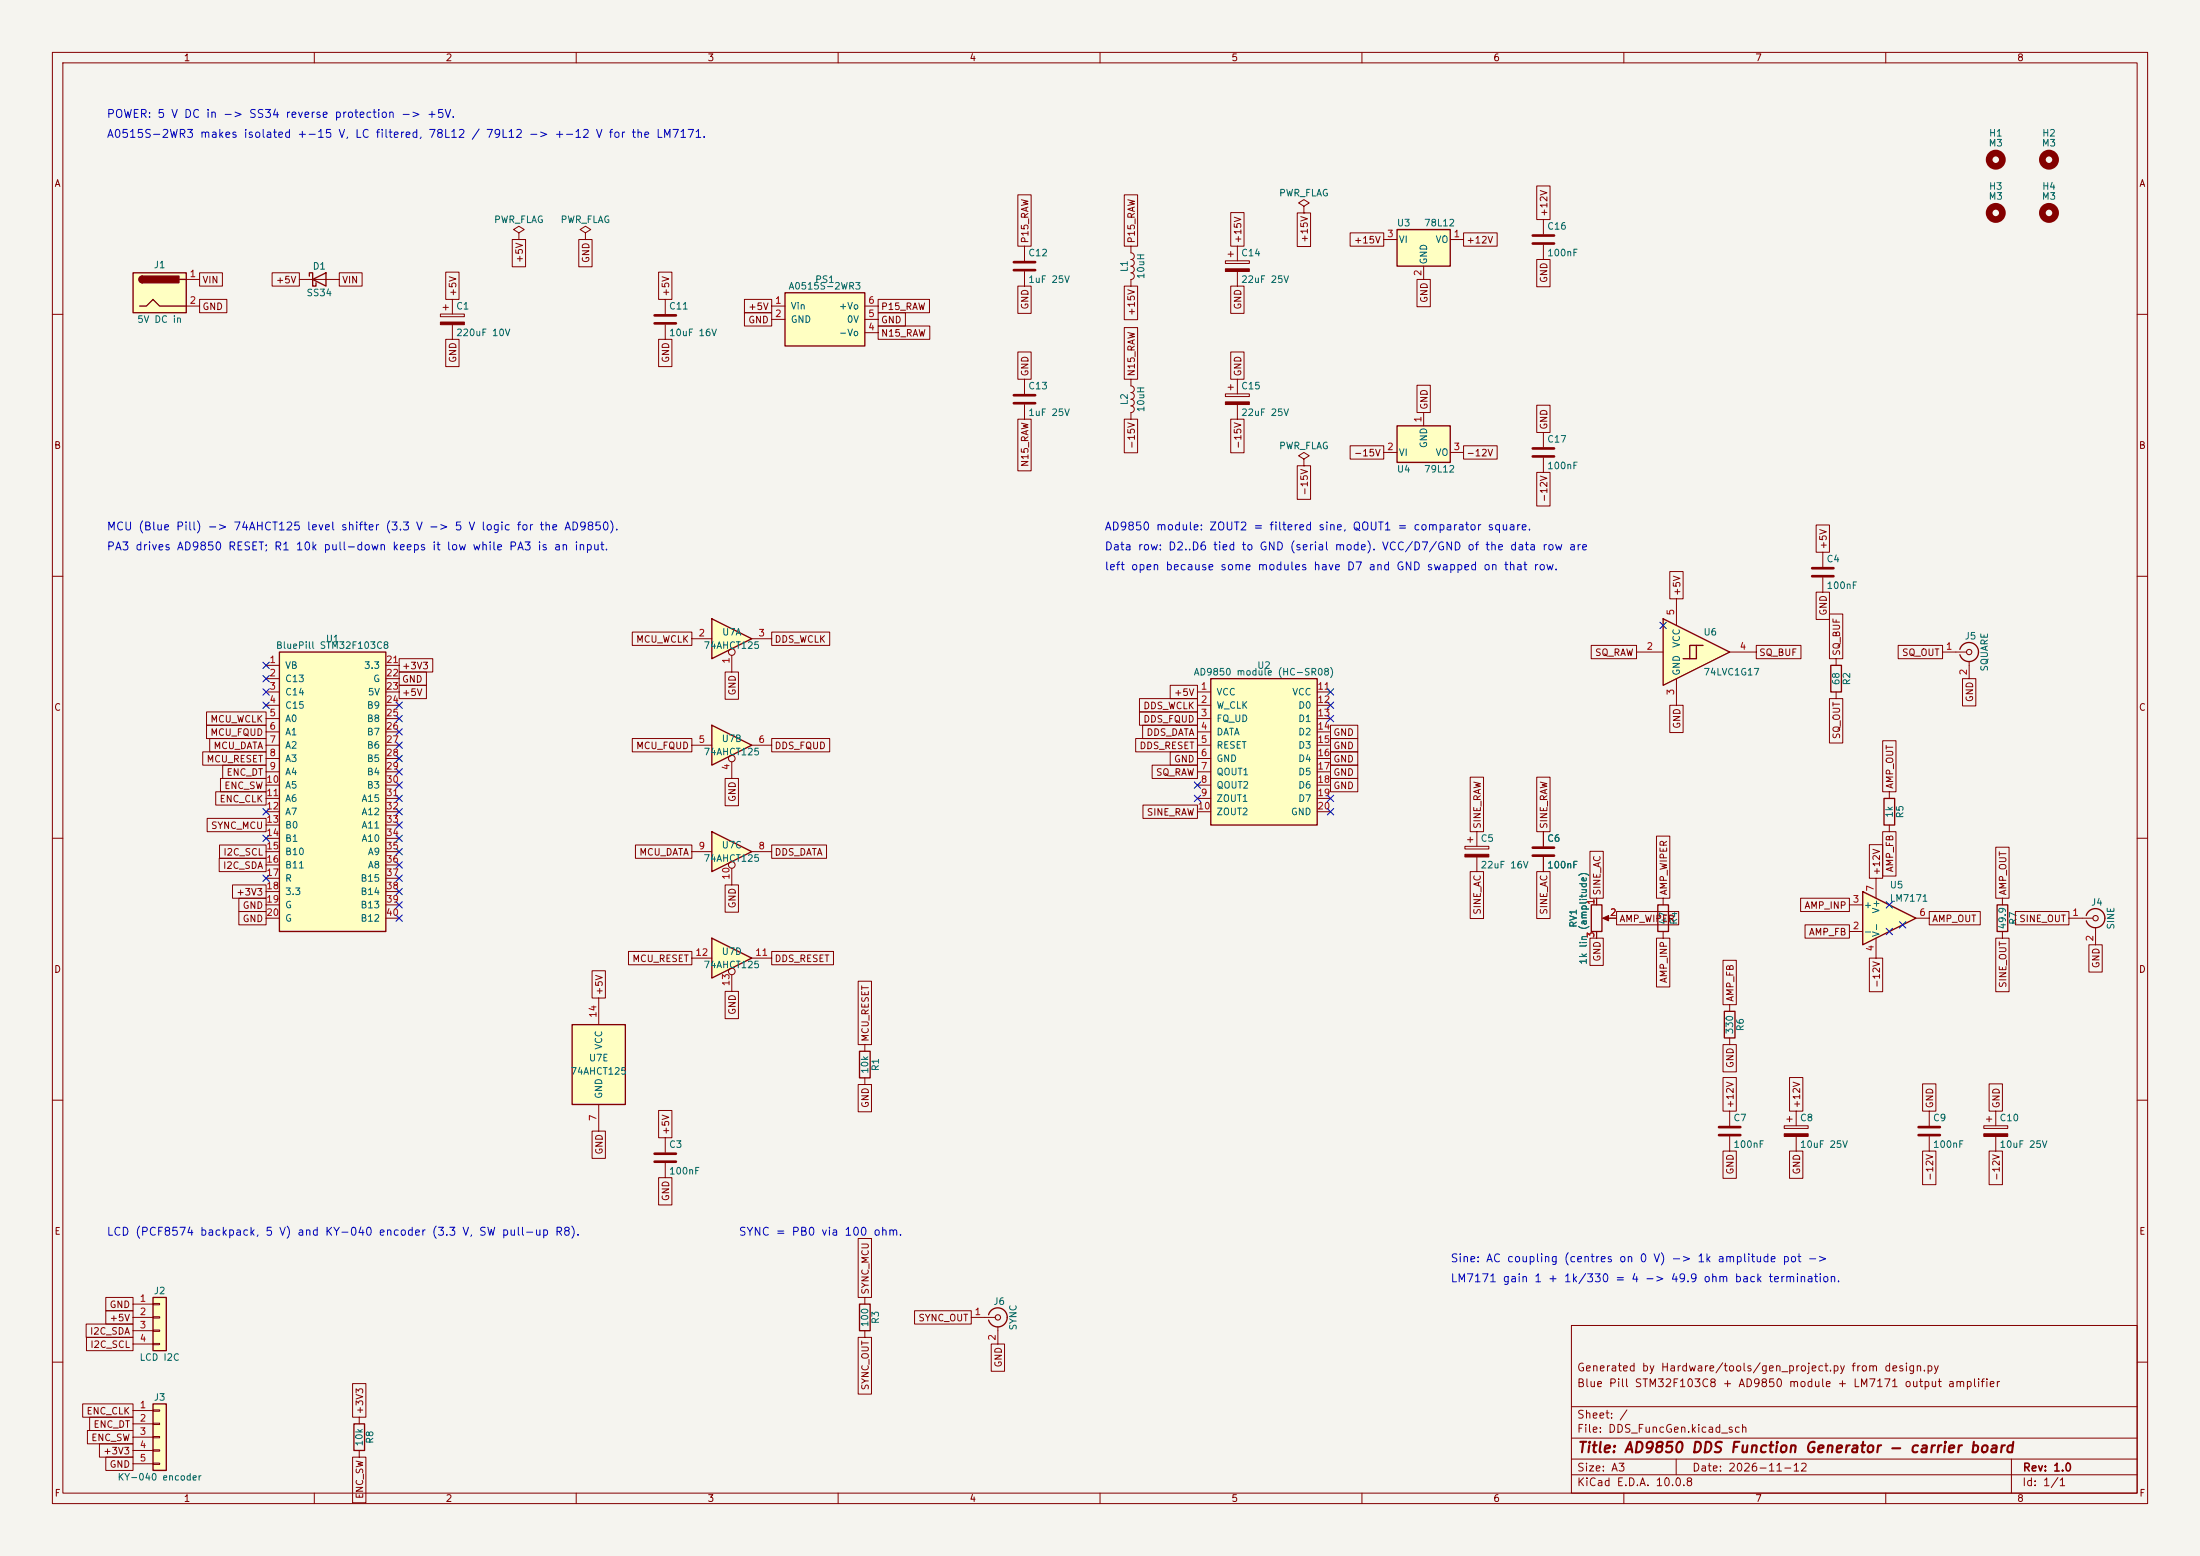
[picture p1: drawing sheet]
<svg xmlns="http://www.w3.org/2000/svg" width="420mm" height="297mm" viewBox="0 0 420 297" stroke-linecap="round" stroke-linejoin="round" font-family="sans-serif">
<path d="M0 0h420v297h-420z" fill="#f5f4ef" stroke="#f5f4ef" stroke-width=".19"/>
<g fill="none" stroke="#840000" stroke-width=".19">
<path d="M10 10h400v277h-400zM12 12h396v273h-396zM60 10v2M110 10v2M160 10v2M210 10v2M260 10v2M310 10v2M360 10v2M57.1 53.3h7.7M99.1 44.5l1-.7-1-.6-1.1 .6 1.1 .7v1.2M99.1 45.7h.1"/>
<path d="M111.8 44.5l1-.7-1-.6-1.1 .6 1.1 .7v1.2M111.8 45.7h.1M10 60h2M195.6 72.4v2.8M195.6 77.2v2.8M233.9 75.2h4.6v.5h-4.6zM234.4 73.9h1.1M234.9 73.4v1M236.2 72.4v2.8M236.2 77.2v2.8M408 60h2M248.9 87.6l1-.6-1-.6-1 .6 1 .6v1.3"/>
<path d="M248.9 88.9h.1M294.6 82.6v2.7M294.6 87.4v2.8M10 110h2M408 110h2M10 160h2M408 160h2M10 210h2M127 217.2v2.8M408 210h2M127 222v2.8M300 253h108v32h-108z"/>
<path d="M10 260h2M300 278.5h108M300 274.5h108M300 268.5h108M320 278.5v3M384 278.5v6.5M408 260h2M60 285v2M110 285v2M160 285v2M210 285v2M260 285v2"/>
<path d="M300 281.5h108M310 285v2M360 285v2"/>
</g>
<path d="M193.5 75.4h4.1M193.5 77h4.1M292.6 85.6h4.1M292.6 87.1h4.1M125 220.2h4M125 221.7h4" fill="none" stroke="#840000" stroke-width=".51"/>
<path d="M59.1 52.7v-.6h.6v2.5h.6v-.6M59.7 53.3l2.5-1.2v2.5z" fill="none" stroke="#840000" stroke-width=".25"/>
<circle cx="391.2" cy="40.6" r="1.27" fill="none" stroke="#840000" stroke-width="1.3"/>
<path d="M233.9 76.7h4.6v.5h-4.6z" fill="#840000" stroke="#840000" stroke-width=".19"/>
<path d="M135.9 138.4l7.6 3.8-7.6 3.9z" fill="#ffffc2"/>
<path d="M135.9 138.4l7.6 3.8-7.6 3.9z" fill="none" stroke="#840000" stroke-width=".25"/>
<g fill="none" stroke="#840000" stroke-width=".19">
<path d="M132.1 142.2h3.8M139.7 145.4v3.2M143.5 142.2h3.8M280.7 159.8v1M281.9 158.8v2.7M279.7 161.5h4.5v.6h-4.5zM280.2 160.3h1M281.9 163.6v2.8"/>
<circle cx="139.7" cy="144.8" r=".63"/>
</g>
<path d="M279.7 163.1h4.5v.5h-4.5z" fill="#840000" stroke="#840000" stroke-width=".19"/>
<path d="M266.7 81.3h10.2v7h-10.2z" fill="#ffffc2"/>
<path d="M266.7 81.3h10.2v7h-10.2zM398.3 174.8a1.82 1.82 0 0 1 2-1.3 1.82 1.82 0 0 1 1.5 1.8M401.8 175.3a1.81 1.81 0 0 1-1.5 1.8 1.81 1.81 0 0 1-2-1.3" fill="none" stroke="#840000" stroke-width=".25"/>
<path d="M127 57.2v2.7M127 62v2.8M271.8 78.7v2.6M264.2 86.4h2.5M276.9 86.4h2.5M395 175.3h4.5M400 177v3.3" fill="none" stroke="#840000" stroke-width=".19"/>
<g fill="none" stroke="#840000" stroke-width="1.3">
<circle cx="381" cy="30.5" r="1.27"/>
<circle cx="391.2" cy="30.5" r="1.27"/>
<circle cx="381" cy="40.6" r="1.27"/>
</g>
<path d="M125 60.2h4M125 61.7h4" fill="none" stroke="#840000" stroke-width=".51"/>
<circle cx="400" cy="175.3" r=".51" fill="none" stroke="#840000" stroke-width=".2"/>
<path d="M53.3 124.5h20.4v53.3h-20.4z" fill="#ffffc2"/>
<path d="M53.3 124.5h20.4v53.3h-20.4z" fill="none" stroke="#840000" stroke-width=".25"/>
<g fill="none" stroke="#840000" stroke-width=".19">
<path d="M348 105.4v2.8M348 110.2v2.8M50.8 127h2.5M50.8 129.5h2.5M50.8 132.1h2.5M50.8 134.6h2.5M50.8 137.2h2.5M50.8 139.7h2.5M73.7 127h2.5M73.7 129.5h2.5M73.7 132.1h2.5M73.7 134.6h2.5"/>
<path d="M73.7 137.2h2.5M73.7 139.7h2.5M50.8 142.2h2.5M50.8 144.8h2.5M50.8 147.3h2.5M50.8 149.9h2.5M50.8 152.4h2.5M50.8 154.9h2.5M50.8 157.5h2.5M73.7 142.2h2.5M73.7 144.8h2.5M73.7 147.3h2.5"/>
<path d="M73.7 149.9h2.5M73.7 152.4h2.5M73.7 154.9h2.5M73.7 157.5h2.5M50.8 160h2.5M50.8 162.6h2.5M50.8 165.1h2.5M50.8 167.6h2.5M50.8 170.2h2.5M50.8 172.7h2.5M50.8 175.3h2.5M73.7 160h2.5"/>
<path d="M73.7 162.6h2.5M73.7 165.1h2.5M73.7 167.6h2.5M73.7 170.2h2.5M73.7 172.7h2.5M73.7 175.3h2.5"/>
</g>
<path d="M345.9 108.5h4.1M345.9 110h4.1" fill="none" stroke="#840000" stroke-width=".51"/>
<path d="M149.9 55.9h15.2v10.1h-15.2z" fill="#ffffc2"/>
<path d="M149.9 55.9h15.2v10.1h-15.2z" fill="none" stroke="#840000" stroke-width=".25"/>
<path d="M147.3 58.4h2.6M165.1 58.4h2.5M147.3 61h2.6M165.1 61h2.5M165.1 63.5h2.5" fill="none" stroke="#840000" stroke-width=".19"/>
<path d="M135.9 118.1l7.6 3.8-7.6 3.8z" fill="#ffffc2"/>
<path d="M135.9 118.1l7.6 3.8-7.6 3.8z" fill="none" stroke="#840000" stroke-width=".25"/>
<g fill="none" stroke="#840000" stroke-width=".19">
<path d="M132.1 121.9h3.8M139.7 125.1v3.2M143.5 121.9h3.8"/>
<circle cx="139.7" cy="124.5" r=".63"/>
</g>
<path d="M25.4 52.1h10.2v7.6h-10.2z" fill="#ffffc2"/>
<path d="M25.4 52.1h10.2v7.6h-10.2zM26.7 58.4h1.2l1.3-1.2 1.3 1.2h5.1M27.2 52.7a.64 .64 0 0 0-.7 .6 .64 .64 0 0 0 .7 .7M34.3 53.3h1.3M164.1 200.7h2v5h-2z" fill="none" stroke="#840000" stroke-width=".25"/>
<g fill="#840000" stroke="#840000" stroke-width=".25">
<path d="M26.7 52.9l.5-.2v1.3a.63 .63 0 0 1-.6-.4 .63 .63 0 0 1 .1-.7z"/>
<path d="M27.2 52.7h7v1.3h-7z"/>
</g>
<path d="M35.6 53.3h2.5M35.6 58.4h2.5M165.1 199.4v1.3M165.1 205.7v1.3" fill="none" stroke="#840000" stroke-width=".19"/>
<path d="M109.2 195.6h10.2v15.2h-10.2z" fill="#ffffc2"/>
<path d="M381.3 172.7h2v5.1h-2zM109.2 195.6h10.2v15.2h-10.2zM329.2 193h2v5.1h-2z" fill="none" stroke="#840000" stroke-width=".25"/>
<path d="M84.1 59.9h4.5v.6h-4.5zM84.6 58.7h1M85.1 58.2v1M86.4 57.2v2.7M86.4 62v2.8M382.3 171.5v1.2M382.3 177.8v1.3M114.3 190.5v5.1M330.2 191.8v1.2M330.2 198.1v1.3M114.3 210.8v5.1" fill="none" stroke="#840000" stroke-width=".19"/>
<path d="M84.1 61.5h4.5v.5h-4.5z" fill="#840000" stroke="#840000" stroke-width=".19"/>
<path d="M29.2 247.6h2.5v10.2h-2.5z" fill="#ffffc2"/>
<path d="M29.2 247.6h2.5v10.2h-2.5z" fill="none" stroke="#840000" stroke-width=".25"/>
<path d="M25.4 248.9h3.8M25.4 251.5h3.8M25.4 254h3.8M25.4 256.5h3.8M29.2 248.8h1.3v.2h-1.3zM29.2 251.3h1.3v.3h-1.3zM29.2 253.9h1.3v.2h-1.3zM29.2 256.4h1.3v.3h-1.3z" fill="none" stroke="#840000" stroke-width=".19"/>
<path d="M355.6 170.2l10.2 5.1-10.2 5z" fill="#ffffc2"/>
<path d="M374.1 124a1.81 1.81 0 0 1 2.8-1 1.81 1.81 0 0 1 .1 2.9 1.81 1.81 0 0 1-2.8-.9M359.7 152.4h2v5.1h-2zM355.6 170.2l10.2 5.1-10.2 5z" fill="none" stroke="#840000" stroke-width=".25"/>
<path d="M370.8 124.5h4.6M375.9 126.2v3.3M360.7 151.1v1.3M360.7 157.5v1.3M353.1 177.8h2.5M353.1 172.7h2.5M358.1 167.6v3.9M358.1 179.1v3.8M365.8 175.3h2.5" fill="none" stroke="#840000" stroke-width=".19"/>
<circle cx="375.9" cy="124.5" r=".51" fill="none" stroke="#840000" stroke-width=".2"/>
<g fill="#ffffc2">
<path d="M317.5 118.1l12.7 6.4-12.7 6.3z"/>
<path d="M322.6 123.2h1.2l-2.5 2.5h1.3z"/>
<path d="M323.8 123.2h1.3l-2.5 2.5h1.2z"/>
</g>
<path d="M317.5 118.1l12.7 6.4-12.7 6.3zM323.8 123.2h-1.2v2.5h-1.3M325.1 123.2h-1.3v2.5h-1.2M349.5 127h2v5.1h-2zM316.5 172.7h2v5.1h-2z" fill="none" stroke="#840000" stroke-width=".25"/>
<path d="M195.6 47v2.8M195.6 51.8v2.8M215.9 72.4v1.3a.64 .64 0 0 1 .6 .6 .64 .64 0 0 1-.6 .6 .64 .64 0 0 1 .6 .7 .64 .64 0 0 1-.6 .6 .64 .64 0 0 1 .6 .6 .64 .64 0 0 1-.6 .7 .64 .64 0 0 1 .6 .6 .64 .64 0 0 1-.6 .6v1.3M320 114.3v5.1M312.4 124.5h5.1M320 129.5v5.1M330.2 124.5h5.1M350.5 125.7v1.3M350.5 132.1v1.3M317.5 171.5v1.2M317.5 177.8v1.3" fill="none" stroke="#840000" stroke-width=".19"/>
<path d="M193.5 50h4.1M193.5 51.6h4.1" fill="none" stroke="#840000" stroke-width=".51"/>
<path d="M29.2 268h2.5v12.7h-2.5z" fill="#ffffc2"/>
<path d="M303.8 172.7h2v5.1h-2zM29.2 268h2.5v12.7h-2.5z" fill="none" stroke="#840000" stroke-width=".25"/>
<g fill="none" stroke="#840000" stroke-width=".19">
<path d="M215.9 47v1.3a.64 .64 0 0 1 .6 .6 .64 .64 0 0 1-.6 .6 .64 .64 0 0 1 .6 .7 .64 .64 0 0 1-.6 .6M215.9 50.8a.64 .64 0 0 1 .6 .6 .64 .64 0 0 1-.6 .7 .64 .64 0 0 1 .6 .6 .64 .64 0 0 1-.6 .6v1.3M304.8 171.5v1.2M304.8 177.8v1.3M306.3 175.3h2.3M25.4 269.2h3.8M25.4 271.8h3.8M25.4 274.3h3.8M25.4 276.9h3.8M25.4 279.4h3.8M29.2 269.1h1.3v.3h-1.3zM29.2 271.7h1.3v.2h-1.3z"/>
<path d="M29.2 274.2h1.3v.2h-1.3zM29.2 276.7h1.3v.3h-1.3zM29.2 279.3h1.3v.2h-1.3z"/>
</g>
<path d="M305.9 175.3l1.2-.5v1z" fill="#840000" stroke="#840000" stroke-width=".19"/>
<path d="M231.1 129.5h20.4v28h-20.4z" fill="#ffffc2"/>
<path d="M231.1 129.5h20.4v28h-20.4zM188.7 251a1.81 1.81 0 0 1 2.8-1 1.81 1.81 0 0 1 0 2.9 1.81 1.81 0 0 1-2.8-.9" fill="none" stroke="#840000" stroke-width=".25"/>
<g fill="none" stroke="#840000" stroke-width=".19">
<path d="M248.9 39.4l1-.7-1-.6-1 .6 1 .7v1.2M233.9 49.8h4.6v.5h-4.6zM234.4 48.5h1.1M234.9 48v1M236.2 47v2.8M236.2 51.8v2.8M248.9 40.6h.1M228.6 132.1h2.5M228.6 134.6h2.5M228.6 137.2h2.5M228.6 139.7h2.5M251.5 132.1h2.5"/>
<path d="M251.5 134.6h2.5M251.5 137.2h2.5M251.5 139.7h2.5M228.6 142.2h2.5M228.6 144.8h2.5M228.6 147.3h2.5M228.6 149.9h2.5M228.6 152.4h2.5M228.6 154.9h2.5M251.5 142.2h2.5M251.5 144.8h2.5M251.5 147.3h2.5"/>
<path d="M251.5 149.9h2.5M251.5 152.4h2.5M251.5 154.9h2.5M294.6 158.8v2.7M294.6 163.6v2.8M340.6 214.9h4.6v.5h-4.6zM341.1 213.6h1M341.6 213.1v1M342.9 212.1v2.8M342.9 216.9v2.8M368.3 212.1v2.8M368.3 216.9v2.8"/>
<path d="M378.7 214.9h4.6v.5h-4.6zM379.2 213.6h1M379.7 213.1v1M381 212.1v2.8M381 216.9v2.8M185.4 251.5h4.6M190.5 253.2v3.3"/>
</g>
<path d="M292.6 161.8h4.1M292.6 163.3h4.1M366.3 215.1h4M366.3 216.7h4" fill="none" stroke="#840000" stroke-width=".51"/>
<g fill="#840000" stroke="#840000" stroke-width=".19">
<path d="M233.9 51.3h4.6v.5h-4.6z"/>
<path d="M378.7 216.4h4.6v.5h-4.6z"/>
<path d="M340.6 216.4h4.6v.5h-4.6z"/>
</g>
<circle cx="190.5" cy="251.5" r=".51" fill="none" stroke="#840000" stroke-width=".2"/>
<path d="M266.7 43.8h10.2v7h-10.2z" fill="#ffffc2"/>
<path d="M266.7 43.8h10.2v7h-10.2zM67.6 271.8h2v5.1h-2z" fill="none" stroke="#840000" stroke-width=".25"/>
<path d="M264.2 45.7h2.5M271.8 50.8v2.5M276.9 45.7h2.5M294.6 41.9v2.8M294.6 46.7v2.8M330.2 212.1v2.8M330.2 216.9v2.8M68.6 270.5v1.3M68.6 276.9v1.2" fill="none" stroke="#840000" stroke-width=".19"/>
<path d="M292.6 45h4.1M292.6 46.5h4.1M328.2 215.1h4M328.2 216.7h4" fill="none" stroke="#840000" stroke-width=".51"/>
<path d="M135.9 179.1l7.6 3.8-7.6 3.8z" fill="#ffffc2"/>
<path d="M135.9 179.1l7.6 3.8-7.6 3.8z" fill="none" stroke="#840000" stroke-width=".25"/>
<g fill="none" stroke="#840000" stroke-width=".19">
<path d="M132.1 182.9h3.8M139.7 186.1v3.1M143.5 182.9h3.8"/>
<circle cx="139.7" cy="185.4" r=".63"/>
</g>
<path d="M135.9 158.8l7.6 3.8-7.6 3.8z" fill="#ffffc2"/>
<path d="M135.9 158.8l7.6 3.8-7.6 3.8zM164.1 248.9h2v5.1h-2z" fill="none" stroke="#840000" stroke-width=".25"/>
<g fill="none" stroke="#840000" stroke-width=".19">
<path d="M194.3 37.2h2.6v9.8h-2.6zM214.6 37.2h2.6v9.8h-2.6zM293.4 35.5h2.5v6.4h-2.5zM38.1 57.1h5.2v2.6h-5.2zM38.1 52.1h4.4v2.5h-4.4zM51.9 52.1h5.2v2.5h-5.2zM64.8 52.1h4.3v2.5h-4.3zM85.1 51.9h2.5v5.3h-2.5zM97.8 45.7h2.5v5.2h-2.5zM110.5 45.7h2.5v5.2h-2.5zM125.7 51.9h2.6v5.3h-2.6zM142.1 57.1h5.2v2.6h-5.2z"/>
<path d="M142.1 59.7h5.2v2.5h-5.2zM167.6 57.1h9.8v2.6h-9.8zM167.6 59.7h5.2v2.5h-5.2zM194.3 54.6h2.6v5.2h-2.6zM214.6 54.6h2.6v6.4h-2.6zM234.9 40.6h2.6v6.4h-2.6zM234.9 54.6h2.6v5.2h-2.6zM247.6 40.6h2.6v6.5h-2.6zM257.7 44.4h6.5v2.6h-6.5zM270.5 53.3h2.6v5.2h-2.6zM279.4 44.4h6.4v2.6h-6.4zM293.4 49.5h2.5v5.2h-2.5z"/>
<path d="M85.1 64.8h2.5v5.2h-2.5zM125.7 64.8h2.6v5.2h-2.6zM167.6 62.2h9.9v2.6h-9.9zM194.3 67.2h2.6v5.2h-2.6zM214.6 62.5h2.6v9.9h-2.6zM234.9 67.2h2.6v5.2h-2.6zM270.5 73.5h2.6v5.2h-2.6zM293.4 77.3h2.5v5.3h-2.5zM194.3 80h2.6v9.9h-2.6zM214.6 80h2.6v6.4h-2.6zM234.9 80h2.6v6.4h-2.6zM247.6 88.9h2.6v6.4h-2.6z"/>
<path d="M257.7 85.1h6.5v2.5h-6.5zM279.4 85.1h6.4v2.5h-6.4zM293.4 90.2h2.5v6.4h-2.5zM318.8 109.1h2.5v5.2h-2.5zM346.7 100.2h2.6v5.2h-2.6zM346.7 113h2.6v5.2h-2.6zM349.2 117.2h2.6v8.5h-2.6zM39.4 138.4h11.4v2.6h-11.4zM39.4 135.9h11.4v2.5h-11.4zM76.2 125.7h6.4v2.6h-6.4zM76.2 128.3h5.2v2.5h-5.2zM76.2 130.8h5.2v2.6h-5.2z"/>
<path d="M120.7 120.6h11.4v2.6h-11.4zM138.4 128.3h2.6v5.2h-2.6zM147.3 120.6h11.1v2.6h-11.1zM217.5 135.9h11.1v2.5h-11.1zM217.5 133.3h11.1v2.6h-11.1zM218.1 138.4h10.5v2.6h-10.5zM223.4 130.8h5.2v2.6h-5.2zM254 138.4h5.2v2.6h-5.2zM303.8 123.2h8.6v2.5h-8.6zM318.8 134.6h2.5v5.2h-2.5zM335.3 123.2h8.5v2.5h-8.5zM349.2 133.4h2.6v8.4h-2.6z"/>
<path d="M362.4 123.2h8.4v2.5h-8.4zM374.6 129.5h2.6v5.2h-2.6zM38.7 143.5h12.1v2.6h-12.1zM39.5 156.2h11.3v2.6h-11.3zM40 141h10.8v2.5h-10.8zM41.2 151.1h9.6v2.6h-9.6zM42.1 148.6h8.7v2.5h-8.7zM42.5 146h8.3v2.6h-8.3zM120.7 141h11.4v2.5h-11.4zM138.4 148.6h2.6v5.2h-2.6zM147.3 141h11.1v2.5h-11.1zM216.8 141h11.8v2.5h-11.8z"/>
<path d="M218.2 153.7h10.4v2.5h-10.4zM219.9 146h8.7v2.6h-8.7zM223.4 143.5h5.2v2.6h-5.2zM254 143.5h5.2v2.6h-5.2zM254 146h5.2v2.6h-5.2zM254 148.6h5.2v2.5h-5.2zM254 141h5.2v2.5h-5.2zM280.7 148.3h2.5v10.5h-2.5zM293.4 148.3h2.5v10.5h-2.5zM294.6 158.8v2.7M316.2 159.6h2.6v11.9h-2.6zM359.4 158.8h2.6v8.4h-2.6z"/>
<path d="M359.4 141.4h2.6v9.7h-2.6zM41.8 163.8h9v2.6h-9zM41.9 161.3h8.9v2.5h-8.9zM44.4 168.9h6.4v2.6h-6.4zM45.6 171.4h5.2v2.6h-5.2zM45.6 174h5.2v2.5h-5.2zM121.3 161.3h10.8v2.5h-10.8zM132.1 162.6h3.8M138.4 168.9h2.6v5.2h-2.6zM139.7 165.7v3.2M143.5 162.6h3.8M147.3 161.3h10.5v2.5h-10.5z"/>
<path d="M280.7 166.4h2.5v8.9h-2.5zM293.4 166.4h2.5v8.9h-2.5zM294.6 163.6v2.8M303.5 179.1h2.6v5.2h-2.6zM303.5 162.5h2.6v9h-2.6zM304.8 171.5v1.2M304.8 177.8v1.3M307.3 175.3h1.3M308.6 174h11.9v2.5h-11.9zM316.2 179.1h2.6v9.3h-2.6zM343.7 171.4h9.4v2.6h-9.4zM344.6 176.5h8.5v2.6h-8.5z"/>
<path d="M356.9 161.2h2.5v6.4h-2.5zM368.3 174h9.7v2.5h-9.7zM381 179.1h2.5v10.2h-2.5zM381 161.7h2.5v9.8h-2.5zM384.7 174h10.3v2.5h-10.3zM113 185.3h2.6v5.2h-2.6zM120 181.6h12.1v2.6h-12.1zM138.4 189.2h2.6v5.2h-2.6zM147.3 181.6h11.8v2.6h-11.8zM163.8 187.3h2.6v12.1h-2.6zM328.9 183.3h2.6v8.5h-2.6zM328.9 199.4h2.6v5.2h-2.6z"/>
<path d="M356.9 182.9h2.5v6.4h-2.5zM398.8 180.3h2.5v5.2h-2.5zM113 215.9h2.6v5.2h-2.6zM125.7 212h2.6v5.2h-2.6zM163.8 207h2.6v5.2h-2.6zM328.9 205.7h2.6v6.4h-2.6zM328.9 219.7h2.6v5.2h-2.6zM341.6 205.7h2.6v6.4h-2.6zM341.6 219.7h2.6v5.2h-2.6zM367 206.9h2.6v5.2h-2.6zM367 219.7h2.6v6.4h-2.6zM379.7 219.7h2.6v6.4h-2.6z"/>
<path d="M379.7 206.9h2.6v5.2h-2.6zM125.7 224.8h2.6v5.2h-2.6zM163.8 236.4h2.6v11.2h-2.6zM16.4 252.7h9v2.6h-9zM16.5 255.3h8.9v2.5h-8.9zM20.2 247.6h5.2v2.6h-5.2zM20.2 250.2h5.2v2.5h-5.2zM163.8 255.3h2.6v10.8h-2.6zM165.1 247.6v1.3M165.1 254v1.3M174.6 250.2h10.8v2.5h-10.8zM189.2 256.5h2.6v5.2h-2.6z"/>
<path d="M15.8 268h9.6v2.5h-9.6zM16.7 273h8.7v2.6h-8.7zM17.1 270.5h8.3v2.6h-8.3zM19 275.6h6.4v2.5h-6.4zM20.2 278.1h5.2v2.6h-5.2zM67.3 278.1h2.6v8.7h-2.6zM67.3 264.1h2.6v6.4h-2.6z"/>
<circle cx="139.7" cy="165.1" r=".63"/>
</g>
<g fill="none" stroke="#000084" stroke-width=".19">
<path d="M316.9 118.8l1.2 1.2M318.1 118.8l-1.2 1.2M50.2 134l1.2 1.2M50.2 131.5l1.2 1.2M50.2 128.9l1.2 1.2M50.2 126.4l1.2 1.2M51.4 134l-1.2 1.2M51.4 131.5l-1.2 1.2M51.4 128.9l-1.2 1.2M51.4 126.4l-1.2 1.2M75.6 134l1.2 1.2M75.6 139.1l1.2 1.2"/>
<path d="M75.6 136.6l1.2 1.2M76.8 134l-1.2 1.2M76.8 139.1l-1.2 1.2M76.8 136.6l-1.2 1.2M253.4 131.5l1.2 1.2M253.4 134l1.2 1.2M253.4 136.6l1.2 1.2M254.6 131.5l-1.2 1.2M254.6 134l-1.2 1.2M254.6 136.6l-1.2 1.2M50.2 159.4l1.2 1.2M50.2 154.3l1.2 1.2"/>
<path d="M51.4 159.4l-1.2 1.2M51.4 154.3l-1.2 1.2M75.6 151.8l1.2 1.2M75.6 159.4l1.2 1.2M75.6 156.9l1.2 1.2M75.6 154.3l1.2 1.2M75.6 149.3l1.2 1.2M75.6 146.7l1.2 1.2M75.6 144.2l1.2 1.2M75.6 141.6l1.2 1.2M76.8 151.8l-1.2 1.2M76.8 159.4l-1.2 1.2"/>
<path d="M76.8 156.9l-1.2 1.2M76.8 154.3l-1.2 1.2M76.8 149.3l-1.2 1.2M76.8 146.7l-1.2 1.2M76.8 144.2l-1.2 1.2M76.8 141.6l-1.2 1.2M228 151.8l1.2 1.2M228 149.3l1.2 1.2M229.2 151.8l-1.2 1.2M229.2 149.3l-1.2 1.2M253.4 154.3l1.2 1.2M253.4 151.8l1.2 1.2"/>
<path d="M254.6 154.3l-1.2 1.2M254.6 151.8l-1.2 1.2M50.2 167l1.2 1.2M51.4 167l-1.2 1.2M75.6 174.7l1.2 1.2M75.6 172.1l1.2 1.2M75.6 169.6l1.2 1.2M75.6 167l1.2 1.2M75.6 164.5l1.2 1.2M75.6 162l1.2 1.2M76.8 174.7l-1.2 1.2M76.8 172.1l-1.2 1.2"/>
<path d="M76.8 169.6l-1.2 1.2M76.8 167l-1.2 1.2M76.8 164.5l-1.2 1.2M76.8 162l-1.2 1.2M360.1 172.1l1.2 1.2M360.1 177.2l1.2 1.2M361.3 172.1l-1.2 1.2M361.3 177.2l-1.2 1.2M362.6 175.9l1.2 1.2M363.8 175.9l-1.2 1.2"/>
</g>
<text font-size="2" fill="#840000" x="301" y="277.8">Title: AD9850 DDS Function Generator - carrier board</text>
<g font-size="1.5" fill="#0000c2">
<text x="20.3" y="22.9">POWER: 5 V DC in -&gt; SS34 reverse protection -&gt; +5V.</text>
<text x="20.3" y="26.7">A0515S-2WR3 makes isolated +-15 V, LC filtered, 78L12 / 79L12 -&gt; +-12 V for the LM7171.</text>
<text x="20.3" y="101.6">MCU (Blue Pill) -&gt; 74AHCT125 level shifter (3.3 V -&gt; 5 V logic for the AD9850).</text>
<text x="210.8" y="101.6">AD9850 module: ZOUT2 = filtered sine, QOUT1 = comparator square.</text>
<text x="20.3" y="105.4">PA3 drives AD9850 RESET; R1 10k pull-down keeps it low while PA3 is an input.</text>
<text x="210.8" y="105.4">Data row: D2..D6 tied to GND (serial mode). VCC/D7/GND of the data row are</text>
<text x="210.8" y="109.2">left open because some modules have D7 and GND swapped on that row.</text>
<text x="20.3" y="236.2">LCD (PCF8574 backpack, 5 V) and KY-040 encoder (3.3 V, SW pull-up R8).</text>
<text x="140.9" y="236.2">SYNC = PB0 via 100 ohm.</text>
<text x="276.8" y="245.1">LM7171 gain 1 + 1k/330 = 4 -&gt; 49.9 ohm back termination.</text>
<text x="276.8" y="241.3">Sine: AC coupling (centres on 0 V) -&gt; 1k amplitude pot -&gt;</text>
</g>
<g font-size="1.5" fill="#840000">
<text x="300.9" y="262.1">Generated by Hardware/tools/gen_project.py from design.py</text>
<text x="300.9" y="265.1">Blue Pill STM32F103C8 + AD9850 module + LM7171 output amplifier</text>
<text x="300.9" y="273.8">File: DDS_FuncGen.kicad_sch</text>
<text x="300.9" y="271.1">Sheet: /</text>
<text x="300.9" y="281.2">Size: A3</text>
<text x="322.9" y="281.2">Date: 2026-11-12</text>
<text x="386" y="281.2">Rev: 1.0</text>
<text x="300.9" y="284">KiCad E.D.A. 10.0.8</text>
<text x="385.9" y="284">Id: 1/1</text>
</g>
<g font-size="1.3" fill="#840000">
<text x="35" y="12">1</text>
<text x="85" y="12">2</text>
<text x="135" y="12">3</text>
<text x="185" y="12">4</text>
<text x="235" y="12">5</text>
<text x="285" y="12">6</text>
<text x="335" y="12">7</text>
<text x="385" y="12">8</text>
<text x="10.3" y="36">A</text>
<text x="408.3" y="36">A</text>
<text x="295.7" y="41.5" transform="rotate(-90 295.7 41.5)">+12V</text>
<text x="196.6" y="46.5" transform="rotate(-90 196.6 46.5)">P15_RAW</text>
<text x="217" y="46.5" transform="rotate(-90 217 46.5)">P15_RAW</text>
<text x="237.3" y="46.5" transform="rotate(-90 237.3 46.5)">+15V</text>
<text x="250" y="46.4" transform="rotate(-90 250 46.4)">+15V</text>
<text x="258.4" y="46.8">+15V</text>
<text x="279.8" y="46.8">+12V</text>
<text x="100.1" y="50.3" transform="rotate(-90 100.1 50.3)">+5V</text>
<text x="112.8" y="50.3" transform="rotate(-90 112.8 50.3)">GND</text>
<text x="38.5" y="59.5">GND</text>
<text x="38.5" y="54.4">VIN</text>
<text x="52.6" y="54.4">+5V</text>
<text x="65.2" y="54.4">VIN</text>
<text x="87.4" y="56.7" transform="rotate(-90 87.4 56.7)">+5V</text>
<text x="128.1" y="56.7" transform="rotate(-90 128.1 56.7)">+5V</text>
<text x="142.7" y="59.5">+5V</text>
<text x="168.1" y="59.5">P15_RAW</text>
<text x="196.6" y="59.2" transform="rotate(-90 196.6 59.2)">GND</text>
<text x="237.3" y="59.2" transform="rotate(-90 237.3 59.2)">GND</text>
<text x="272.8" y="57.9" transform="rotate(-90 272.8 57.9)">GND</text>
<text x="295.7" y="54.1" transform="rotate(-90 295.7 54.1)">GND</text>
<text x="142.7" y="62">GND</text>
<text x="168.1" y="64.6">N15_RAW</text>
<text x="168.1" y="62">GND</text>
<text x="217" y="60.4" transform="rotate(-90 217 60.4)">+15V</text>
<text x="87.4" y="69.3" transform="rotate(-90 87.4 69.3)">GND</text>
<text x="128.1" y="69.3" transform="rotate(-90 128.1 69.3)">GND</text>
<text x="196.6" y="71.9" transform="rotate(-90 196.6 71.9)">GND</text>
<text x="217" y="71.9" transform="rotate(-90 217 71.9)">N15_RAW</text>
<text x="237.3" y="71.9" transform="rotate(-90 237.3 71.9)">GND</text>
<text x="272.8" y="78.3" transform="rotate(-90 272.8 78.3)">GND</text>
<text x="295.7" y="82.1" transform="rotate(-90 295.7 82.1)">GND</text>
<text x="10.2" y="86">B</text>
<text x="196.6" y="89.2" transform="rotate(-90 196.6 89.2)">N15_RAW</text>
<text x="217" y="85.8" transform="rotate(-90 217 85.8)">-15V</text>
<text x="237.3" y="85.8" transform="rotate(-90 237.3 85.8)">-15V</text>
<text x="258.4" y="87.4">-15V</text>
<text x="279.8" y="87.4">-12V</text>
<text x="408.2" y="86">B</text>
<text x="250" y="94.7" transform="rotate(-90 250 94.7)">-15V</text>
<text x="295.7" y="96" transform="rotate(-90 295.7 96)">-12V</text>
<text x="349" y="105" transform="rotate(-90 349 105)">+5V</text>
<text x="321.1" y="113.9" transform="rotate(-90 321.1 113.9)">+5V</text>
<text x="349" y="117.6" transform="rotate(-90 349 117.6)">GND</text>
<text x="121.3" y="123">MCU_WCLK</text>
<text x="147.8" y="123">DDS_WCLK</text>
<text x="304.4" y="125.5">SQ_RAW</text>
<text x="335.7" y="125.5">SQ_BUF</text>
<text x="351.6" y="125.3" transform="rotate(-90 351.6 125.3)">SQ_BUF</text>
<text x="363" y="125.5">SQ_OUT</text>
<text x="76.6" y="128.1">+3V3</text>
<text x="76.6" y="130.6">GND</text>
<text x="10.2" y="136">C</text>
<text x="76.6" y="133.1">+5V</text>
<text x="140.8" y="132.8" transform="rotate(-90 140.8 132.8)">GND</text>
<text x="218.2" y="135.7">DDS_WCLK</text>
<text x="224" y="133.1">+5V</text>
<text x="377" y="134.1" transform="rotate(-90 377 134.1)">GND</text>
<text x="408.2" y="136">C</text>
<text x="40.1" y="140.8">MCU_FQUD</text>
<text x="40.1" y="138.2">MCU_WCLK</text>
<text x="40.7" y="143.3">MCU_DATA</text>
<text x="121.3" y="143.3">MCU_FQUD</text>
<text x="147.8" y="143.3">DDS_FQUD</text>
<text x="217.4" y="143.3">DDS_RESET</text>
<text x="218.2" y="138.2">DDS_FQUD</text>
<text x="218.8" y="140.8">DDS_DATA</text>
<text x="254.4" y="140.8">GND</text>
<text x="254.4" y="143.3">GND</text>
<text x="321.1" y="139.2" transform="rotate(-90 321.1 139.2)">GND</text>
<text x="351.6" y="141.2" transform="rotate(-90 351.6 141.2)">SQ_OUT</text>
<text x="39.3" y="145.8">MCU_RESET</text>
<text x="43.1" y="148.4">ENC_DT</text>
<text x="220.6" y="148.4">SQ_RAW</text>
<text x="224" y="145.8">GND</text>
<text x="254.4" y="145.8">GND</text>
<text x="254.4" y="148.4">GND</text>
<text x="41.8" y="153.5">ENC_CLK</text>
<text x="42.7" y="150.9">ENC_SW</text>
<text x="140.8" y="153.2" transform="rotate(-90 140.8 153.2)">GND</text>
<text x="218.8" y="156">SINE_RAW</text>
<text x="254.4" y="150.9">GND</text>
<text x="361.7" y="150.7" transform="rotate(-90 361.7 150.7)">AMP_OUT</text>
<text x="40.2" y="158.5">SYNC_MCU</text>
<text x="283" y="158.3" transform="rotate(-90 283 158.3)">SINE_RAW</text>
<text x="295.7" y="158.3" transform="rotate(-90 295.7 158.3)">SINE_RAW</text>
<text x="42.5" y="166.2">I2C_SDA</text>
<text x="42.5" y="163.6">I2C_SCL</text>
<text x="121.9" y="163.6">MCU_DATA</text>
<text x="147.8" y="163.6">DDS_DATA</text>
<text x="359.2" y="167.2" transform="rotate(-90 359.2 167.2)">+12V</text>
<text x="361.7" y="166.6" transform="rotate(-90 361.7 166.6)">AMP_FB</text>
<text x="45" y="171.2">+3V3</text>
<text x="46.2" y="173.8">GND</text>
<text x="140.8" y="173.5" transform="rotate(-90 140.8 173.5)">GND</text>
<text x="305.9" y="171" transform="rotate(-90 305.9 171)">SINE_AC</text>
<text x="318.6" y="171" transform="rotate(-90 318.6 171)">AMP_WIPER</text>
<text x="344.4" y="173.8">AMP_INP</text>
<text x="383.3" y="171" transform="rotate(-90 383.3 171)">AMP_OUT</text>
<text x="46.2" y="176.3">GND</text>
<text x="283" y="174.7" transform="rotate(-90 283 174.7)">SINE_AC</text>
<text x="295.7" y="174.7" transform="rotate(-90 295.7 174.7)">SINE_AC</text>
<text x="309.1" y="176.3">AMP_WIPER</text>
<text x="345.2" y="178.9">AMP_FB</text>
<text x="368.7" y="176.3">AMP_OUT</text>
<text x="385.4" y="176.3">SINE_OUT</text>
<text x="10.2" y="186">D</text>
<text x="120.6" y="183.9">MCU_RESET</text>
<text x="147.8" y="183.9">DDS_RESET</text>
<text x="305.9" y="183.6" transform="rotate(-90 305.9 183.6)">GND</text>
<text x="401.1" y="184.9" transform="rotate(-90 401.1 184.9)">GND</text>
<text x="408.2" y="186">D</text>
<text x="115.4" y="190.1" transform="rotate(-90 115.4 190.1)">+5V</text>
<text x="318.6" y="187.8" transform="rotate(-90 318.6 187.8)">AMP_INP</text>
<text x="331.3" y="191.3" transform="rotate(-90 331.3 191.3)">AMP_FB</text>
<text x="359.2" y="188.7" transform="rotate(-90 359.2 188.7)">-12V</text>
<text x="383.3" y="188.7" transform="rotate(-90 383.3 188.7)">SINE_OUT</text>
<text x="140.8" y="193.8" transform="rotate(-90 140.8 193.8)">GND</text>
<text x="166.2" y="198.9" transform="rotate(-90 166.2 198.9)">MCU_RESET</text>
<text x="331.3" y="204" transform="rotate(-90 331.3 204)">GND</text>
<text x="166.2" y="211.6" transform="rotate(-90 166.2 211.6)">GND</text>
<text x="331.3" y="211.6" transform="rotate(-90 331.3 211.6)">+12V</text>
<text x="344" y="211.6" transform="rotate(-90 344 211.6)">+12V</text>
<text x="369.4" y="211.6" transform="rotate(-90 369.4 211.6)">GND</text>
<text x="382.1" y="211.6" transform="rotate(-90 382.1 211.6)">GND</text>
<text x="115.4" y="220.5" transform="rotate(-90 115.4 220.5)">GND</text>
<text x="128.1" y="216.7" transform="rotate(-90 128.1 216.7)">+5V</text>
<text x="331.3" y="224.3" transform="rotate(-90 331.3 224.3)">GND</text>
<text x="344" y="224.3" transform="rotate(-90 344 224.3)">GND</text>
<text x="369.4" y="225.5" transform="rotate(-90 369.4 225.5)">-12V</text>
<text x="382.1" y="225.5" transform="rotate(-90 382.1 225.5)">-12V</text>
<text x="128.1" y="229.4" transform="rotate(-90 128.1 229.4)">GND</text>
<text x="10.3" y="236">E</text>
<text x="408.3" y="236">E</text>
<text x="20.8" y="250">GND</text>
<text x="166.2" y="247.2" transform="rotate(-90 166.2 247.2)">SYNC_MCU</text>
<text x="17.1" y="255.1">I2C_SDA</text>
<text x="17.1" y="257.6">I2C_SCL</text>
<text x="20.8" y="252.5">+5V</text>
<text x="175.2" y="252.5">SYNC_OUT</text>
<text x="191.6" y="261.1" transform="rotate(-90 191.6 261.1)">GND</text>
<text x="166.2" y="265.5" transform="rotate(-90 166.2 265.5)">SYNC_OUT</text>
<text x="16.4" y="270.3">ENC_CLK</text>
<text x="17.3" y="275.4">ENC_SW</text>
<text x="17.7" y="272.8">ENC_DT</text>
<text x="69.6" y="270.1" transform="rotate(-90 69.6 270.1)">+3V3</text>
<text x="19.6" y="277.9">+3V3</text>
<text x="20.8" y="280.5">GND</text>
<text x="10.3" y="286">F</text>
<text x="35" y="287">1</text>
<text x="69.6" y="286.2" transform="rotate(-90 69.6 286.2)">ENC_SW</text>
<text x="85" y="287">2</text>
<text x="135" y="287">3</text>
<text x="185" y="287">4</text>
<text x="235" y="287">5</text>
<text x="285" y="287">6</text>
<text x="335" y="287">7</text>
<text x="385" y="287">8</text>
<text x="408.3" y="286">F</text>
</g>
<g font-size="1.3" fill="#006464">
<text x="379.5" y="28.3">M3</text>
<text x="379.6" y="26.4">H1</text>
<text x="389.7" y="28.3">M3</text>
<text x="389.8" y="26.4">H2</text>
<text x="244.1" y="37.8">PWR_FLAG</text>
<text x="379.5" y="38.4">M3</text>
<text x="379.6" y="36.5">H3</text>
<text x="389.7" y="38.4">M3</text>
<text x="389.8" y="36.5">H4</text>
<text x="94.2" y="42.9">PWR_FLAG</text>
<text x="106.9" y="42.9">PWR_FLAG</text>
<text x="266.6" y="43.5">U3</text>
<text x="266.9" y="46.7">VI</text>
<text x="271.8" y="43.5">78L12</text>
<text x="274" y="46.7">VO</text>
<text x="295.3" y="44.1">C16</text>
<text x="29.3" y="51.5">J1</text>
<text x="59.6" y="51.8">D1</text>
<text x="196.2" y="49.2">C12</text>
<text x="215.6" y="52" transform="rotate(-90 215.6 52)">L1</text>
<text x="218.8" y="53.4" transform="rotate(-90 218.8 53.4)">10uH</text>
<text x="236.8" y="49.2">C14</text>
<text x="272.7" y="50.6" transform="rotate(-90 272.7 50.6)">GND</text>
<text x="295.3" y="49.2">100nF</text>
<text x="58.4" y="56.8">SS34</text>
<text x="87" y="59.4">C1</text>
<text x="127.6" y="59.4">C11</text>
<text x="150.4" y="55.6">A0515S-2WR3</text>
<text x="150.8" y="59.4">Vin</text>
<text x="155.5" y="54.3">PS1</text>
<text x="160" y="59.4">+Vo</text>
<text x="196.2" y="54.3">1uF 25V</text>
<text x="236.8" y="54.3">22uF 25V</text>
<text x="26.1" y="61.9">5V DC in</text>
<text x="87" y="64.5">220uF 10V</text>
<text x="127.6" y="64.5">10uF 16V</text>
<text x="150.8" y="61.9">GND</text>
<text x="160" y="64.5">-Vo</text>
<text x="161.6" y="61.9">0V</text>
<text x="196.2" y="74.6">C13</text>
<text x="215.6" y="77.4" transform="rotate(-90 215.6 77.4)">L2</text>
<text x="236.8" y="74.6">C15</text>
<text x="196.2" y="79.7">1uF 25V</text>
<text x="218.8" y="78.8" transform="rotate(-90 218.8 78.8)">10uH</text>
<text x="236.8" y="79.7">22uF 25V</text>
<text x="244.1" y="86.1">PWR_FLAG</text>
<text x="266.9" y="87.3">VI</text>
<text x="272.7" y="85.6" transform="rotate(-90 272.7 85.6)">GND</text>
<text x="274" y="87.3">VO</text>
<text x="295.3" y="84.8">C17</text>
<text x="295.3" y="89.9">100nF</text>
<text x="266.6" y="90.5">U4</text>
<text x="271.8" y="90.5">79L12</text>
<text x="348.6" y="107.6">C4</text>
<text x="348.6" y="112.7">100nF</text>
<text x="52.6" y="124.2">BluePill STM32F103C8</text>
<text x="62.1" y="122.9">U1</text>
<text x="134.2" y="124.2">74AHCT125</text>
<text x="137.8" y="121.6">U7A</text>
<text x="321" y="123.7" transform="rotate(-90 321 123.7)">VCC</text>
<text x="325.1" y="121.6">U6</text>
<text x="375" y="122.4">J5</text>
<text x="54.3" y="128">VB</text>
<text x="54.3" y="130.5">C13</text>
<text x="69.4" y="128">3.3</text>
<text x="71.1" y="130.5">G</text>
<text x="227.8" y="129.2">AD9850 module (HC-SR08)</text>
<text x="239.9" y="128">U2</text>
<text x="321" y="129.1" transform="rotate(-90 321 129.1)">GND</text>
<text x="325.1" y="129.2">74LVC1G17</text>
<text x="351.5" y="130.9" transform="rotate(-90 351.5 130.9)">68</text>
<text x="353.5" y="130.9" transform="rotate(-90 353.5 130.9)">R2</text>
<text x="379.8" y="128.3" transform="rotate(-90 379.8 128.3)">SQUARE</text>
<text x="54.3" y="133">C14</text>
<text x="54.3" y="135.6">C15</text>
<text x="69.9" y="135.6">B9</text>
<text x="70.1" y="133">5V</text>
<text x="232.1" y="133">VCC</text>
<text x="232.1" y="135.6">W_CLK</text>
<text x="246.6" y="133">VCC</text>
<text x="247.7" y="135.6">D0</text>
<text x="54.3" y="138.1">A0</text>
<text x="54.3" y="140.7">A1</text>
<text x="54.3" y="143.2">A2</text>
<text x="69.9" y="138.1">B8</text>
<text x="69.9" y="140.7">B7</text>
<text x="69.9" y="143.2">B6</text>
<text x="137.7" y="141.9">U7B</text>
<text x="232.1" y="138.1">FQ_UD</text>
<text x="232.1" y="140.7">DATA</text>
<text x="232.1" y="143.2">RESET</text>
<text x="247.7" y="138.1">D1</text>
<text x="247.7" y="140.7">D2</text>
<text x="247.7" y="143.2">D3</text>
<text x="54.3" y="145.7">A3</text>
<text x="54.3" y="148.3">A4</text>
<text x="69.9" y="145.7">B5</text>
<text x="69.9" y="148.3">B4</text>
<text x="134.2" y="144.5">74AHCT125</text>
<text x="232.1" y="145.7">GND</text>
<text x="232.1" y="148.3">QOUT1</text>
<text x="247.7" y="145.7">D4</text>
<text x="247.7" y="148.3">D5</text>
<text x="54.3" y="150.8">A5</text>
<text x="54.3" y="153.4">A6</text>
<text x="54.3" y="155.9">A7</text>
<text x="68.9" y="153.4">A15</text>
<text x="68.9" y="155.9">A12</text>
<text x="69.9" y="150.8">B3</text>
<text x="232.1" y="150.8">QOUT2</text>
<text x="232.1" y="153.4">ZOUT1</text>
<text x="232.1" y="155.9">ZOUT2</text>
<text x="246.3" y="155.9">GND</text>
<text x="247.7" y="150.8">D6</text>
<text x="247.7" y="153.4">D7</text>
<text x="54.3" y="158.4">B0</text>
<text x="54.3" y="161">B1</text>
<text x="68.9" y="158.4">A11</text>
<text x="68.9" y="161">A10</text>
<text x="282.6" y="161">C5</text>
<text x="295.3" y="161">C6</text>
<text x="361.6" y="156.2" transform="rotate(-90 361.6 156.2)">1k</text>
<text x="363.7" y="156.3" transform="rotate(-90 363.7 156.3)">R5</text>
<text x="54.3" y="163.5">B10</text>
<text x="54.3" y="166.1">B11</text>
<text x="70.1" y="163.5">A9</text>
<text x="70.1" y="166.1">A8</text>
<text x="134.2" y="164.8">74AHCT125</text>
<text x="137.7" y="162.3">U7C</text>
<text x="282.6" y="166.1">22uF 16V</text>
<text x="295.3" y="166.1">100nF</text>
<text x="54.3" y="168.6">R</text>
<text x="54.3" y="171.1">3.3</text>
<text x="54.3" y="173.7">G</text>
<text x="68.7" y="168.6">B15</text>
<text x="68.7" y="171.1">B14</text>
<text x="68.7" y="173.7">B13</text>
<text x="355.7" y="173.7">+</text>
<text x="360.7" y="169.9">U5</text>
<text x="360.7" y="172.4">LM7171</text>
<text x="399.1" y="173.2">J4</text>
<text x="54.3" y="176.2">G</text>
<text x="68.7" y="176.2">B12</text>
<text x="301.3" y="177.2" transform="rotate(-90 301.3 177.2)">RV1</text>
<text x="318.5" y="176.6" transform="rotate(-90 318.5 176.6)">47</text>
<text x="320.5" y="176.6" transform="rotate(-90 320.5 176.6)">R4</text>
<text x="355.7" y="178.8">-</text>
<text x="359.1" y="179" transform="rotate(-90 359.1 179)">V-</text>
<text x="359.1" y="174.5" transform="rotate(-90 359.1 174.5)">V+</text>
<text x="383.2" y="177.5" transform="rotate(-90 383.2 177.5)">49.9</text>
<text x="385.3" y="176.6" transform="rotate(-90 385.3 176.6)">R7</text>
<text x="403.9" y="177.5" transform="rotate(-90 403.9 177.5)">SINE</text>
<text x="134.2" y="185.1">74AHCT125</text>
<text x="137.7" y="182.6">U7D</text>
<text x="303.2" y="184.2" transform="rotate(-90 303.2 184.2)">1k lin (amplitude)</text>
<text x="331.2" y="197.5" transform="rotate(-90 331.2 197.5)">330</text>
<text x="333.2" y="196.9" transform="rotate(-90 333.2 196.9)">R6</text>
<text x="112.3" y="202.9">U7E</text>
<text x="115.3" y="200.5" transform="rotate(-90 115.3 200.5)">VCC</text>
<text x="108.8" y="205.4">74AHCT125</text>
<text x="115.3" y="209.8" transform="rotate(-90 115.3 209.8)">GND</text>
<text x="166.1" y="205.1" transform="rotate(-90 166.1 205.1)">10k</text>
<text x="168.1" y="204.6" transform="rotate(-90 168.1 204.6)">R1</text>
<text x="330.8" y="214.3">C7</text>
<text x="343.5" y="214.3">C8</text>
<text x="368.9" y="214.3">C9</text>
<text x="381.6" y="214.3">C10</text>
<text x="127.6" y="219.4">C3</text>
<text x="330.8" y="219.4">100nF</text>
<text x="343.5" y="219.4">10uF 25V</text>
<text x="368.9" y="219.4">100nF</text>
<text x="381.6" y="219.4">10uF 25V</text>
<text x="127.6" y="224.5">100nF</text>
<text x="29.3" y="247.3">J2</text>
<text x="189.5" y="249.4">J6</text>
<text x="166.1" y="253.4" transform="rotate(-90 166.1 253.4)">100</text>
<text x="168.1" y="252.8" transform="rotate(-90 168.1 252.8)">R3</text>
<text x="194.4" y="254" transform="rotate(-90 194.4 254)">SYNC</text>
<text x="26.5" y="260">LCD I2C</text>
<text x="29.3" y="267.7">J3</text>
<text x="71.6" y="275.7" transform="rotate(-90 71.6 275.7)">R8</text>
<text x="69.5" y="276.2" transform="rotate(-90 69.5 276.2)">10k</text>
<text x="22.3" y="282.9">KY-040 encoder</text>
</g>
<g font-size="1.3" fill="#a90000">
<text x="264.7" y="45.6">3</text>
<text x="277.4" y="45.6">1</text>
<text x="36.1" y="53.2">1</text>
<text x="271.6" y="52.8" transform="rotate(-90 271.6 52.8)">2</text>
<text x="36.1" y="58.3">2</text>
<text x="147.9" y="58.3">1</text>
<text x="165.6" y="58.3">6</text>
<text x="147.9" y="60.8">2</text>
<text x="165.6" y="63.4">4</text>
<text x="165.6" y="60.8">5</text>
<text x="271.6" y="80.7" transform="rotate(-90 271.6 80.7)">1</text>
<text x="264.7" y="86.2">2</text>
<text x="277.4" y="86.2">3</text>
<text x="319.9" y="117.6" transform="rotate(-90 319.9 117.6)">5</text>
<text x="133.3" y="121.8">2</text>
<text x="144.7" y="121.8">3</text>
<text x="314.2" y="124.3">2</text>
<text x="332" y="124.3">4</text>
<text x="371.4" y="124.3">1</text>
<text x="51.3" y="126.9">1</text>
<text x="51.3" y="129.4">2</text>
<text x="51.3" y="131.9">3</text>
<text x="73.6" y="126.9">21</text>
<text x="73.6" y="129.4">22</text>
<text x="73.6" y="131.9">23</text>
<text x="139.6" y="126.8" transform="rotate(-90 139.6 126.8)">1</text>
<text x="229.1" y="131.9">1</text>
<text x="251.4" y="131.9">11</text>
<text x="375.8" y="129" transform="rotate(-90 375.8 129)">2</text>
<text x="51.3" y="134.5">4</text>
<text x="51.3" y="137">5</text>
<text x="73.6" y="134.5">24</text>
<text x="73.6" y="137">25</text>
<text x="229.1" y="134.5">2</text>
<text x="229.1" y="137">3</text>
<text x="251.4" y="134.5">12</text>
<text x="251.4" y="137">13</text>
<text x="319.9" y="132.8" transform="rotate(-90 319.9 132.8)">3</text>
<text x="51.3" y="139.6">6</text>
<text x="51.3" y="142.1">7</text>
<text x="73.6" y="139.6">26</text>
<text x="73.6" y="142.1">27</text>
<text x="133.3" y="142.1">5</text>
<text x="144.7" y="142.1">6</text>
<text x="229.1" y="139.6">4</text>
<text x="229.1" y="142.1">5</text>
<text x="251.4" y="139.6">14</text>
<text x="251.4" y="142.1">15</text>
<text x="50.7" y="149.7">10</text>
<text x="51.3" y="144.6">8</text>
<text x="51.3" y="147.2">9</text>
<text x="73.6" y="144.6">28</text>
<text x="73.6" y="147.2">29</text>
<text x="73.6" y="149.7">30</text>
<text x="139.6" y="147.1" transform="rotate(-90 139.6 147.1)">4</text>
<text x="229.1" y="144.6">6</text>
<text x="229.1" y="147.2">7</text>
<text x="229.1" y="149.7">8</text>
<text x="251.4" y="144.6">16</text>
<text x="251.4" y="147.2">17</text>
<text x="251.4" y="149.7">18</text>
<text x="50.7" y="152.3">11</text>
<text x="50.7" y="154.8">12</text>
<text x="73.6" y="152.3">31</text>
<text x="73.6" y="154.8">32</text>
<text x="228.5" y="154.8">10</text>
<text x="229.1" y="152.3">9</text>
<text x="251.4" y="152.3">19</text>
<text x="251.4" y="154.8">20</text>
<text x="50.7" y="157.3">13</text>
<text x="50.7" y="159.9">14</text>
<text x="73.6" y="157.3">33</text>
<text x="73.6" y="159.9">34</text>
<text x="50.7" y="162.4">15</text>
<text x="50.7" y="165">16</text>
<text x="50.7" y="167.5">17</text>
<text x="73.6" y="162.4">35</text>
<text x="73.6" y="165">36</text>
<text x="73.6" y="167.5">37</text>
<text x="133.3" y="162.4">9</text>
<text x="144.7" y="162.4">8</text>
<text x="50.7" y="170">18</text>
<text x="50.7" y="172.6">19</text>
<text x="73.6" y="170">38</text>
<text x="73.6" y="172.6">39</text>
<text x="139.6" y="168" transform="rotate(-90 139.6 168)">10</text>
<text x="304.7" y="172.8" transform="rotate(-90 304.7 172.8)">1</text>
<text x="353.6" y="172.6">3</text>
<text x="358" y="170.3" transform="rotate(-90 358 170.3)">7</text>
<text x="50.7" y="175.1">20</text>
<text x="73.6" y="175.1">40</text>
<text x="304.7" y="179.2" transform="rotate(-90 304.7 179.2)">3</text>
<text x="307.2" y="175.1">2</text>
<text x="353.6" y="177.7">2</text>
<text x="366.3" y="175.1">6</text>
<text x="395.5" y="175.1">1</text>
<text x="399.9" y="179.8" transform="rotate(-90 399.9 179.8)">2</text>
<text x="132.6" y="182.7">12</text>
<text x="144.1" y="182.7">11</text>
<text x="358" y="181.7" transform="rotate(-90 358 181.7)">4</text>
<text x="139.6" y="188.3" transform="rotate(-90 139.6 188.3)">13</text>
<text x="114.2" y="194.4" transform="rotate(-90 114.2 194.4)">14</text>
<text x="114.2" y="214.1" transform="rotate(-90 114.2 214.1)">7</text>
<text x="26.6" y="248.8">1</text>
<text x="26.6" y="251.3">2</text>
<text x="186" y="251.3">1</text>
<text x="26.6" y="253.9">3</text>
<text x="26.6" y="256.4">4</text>
<text x="190.4" y="256" transform="rotate(-90 190.4 256)">2</text>
<text x="26.6" y="269.1">1</text>
<text x="26.6" y="271.6">2</text>
<text x="26.6" y="274.2">3</text>
<text x="26.6" y="276.7">4</text>
<text x="26.6" y="279.3">5</text>
</g>
</svg>
